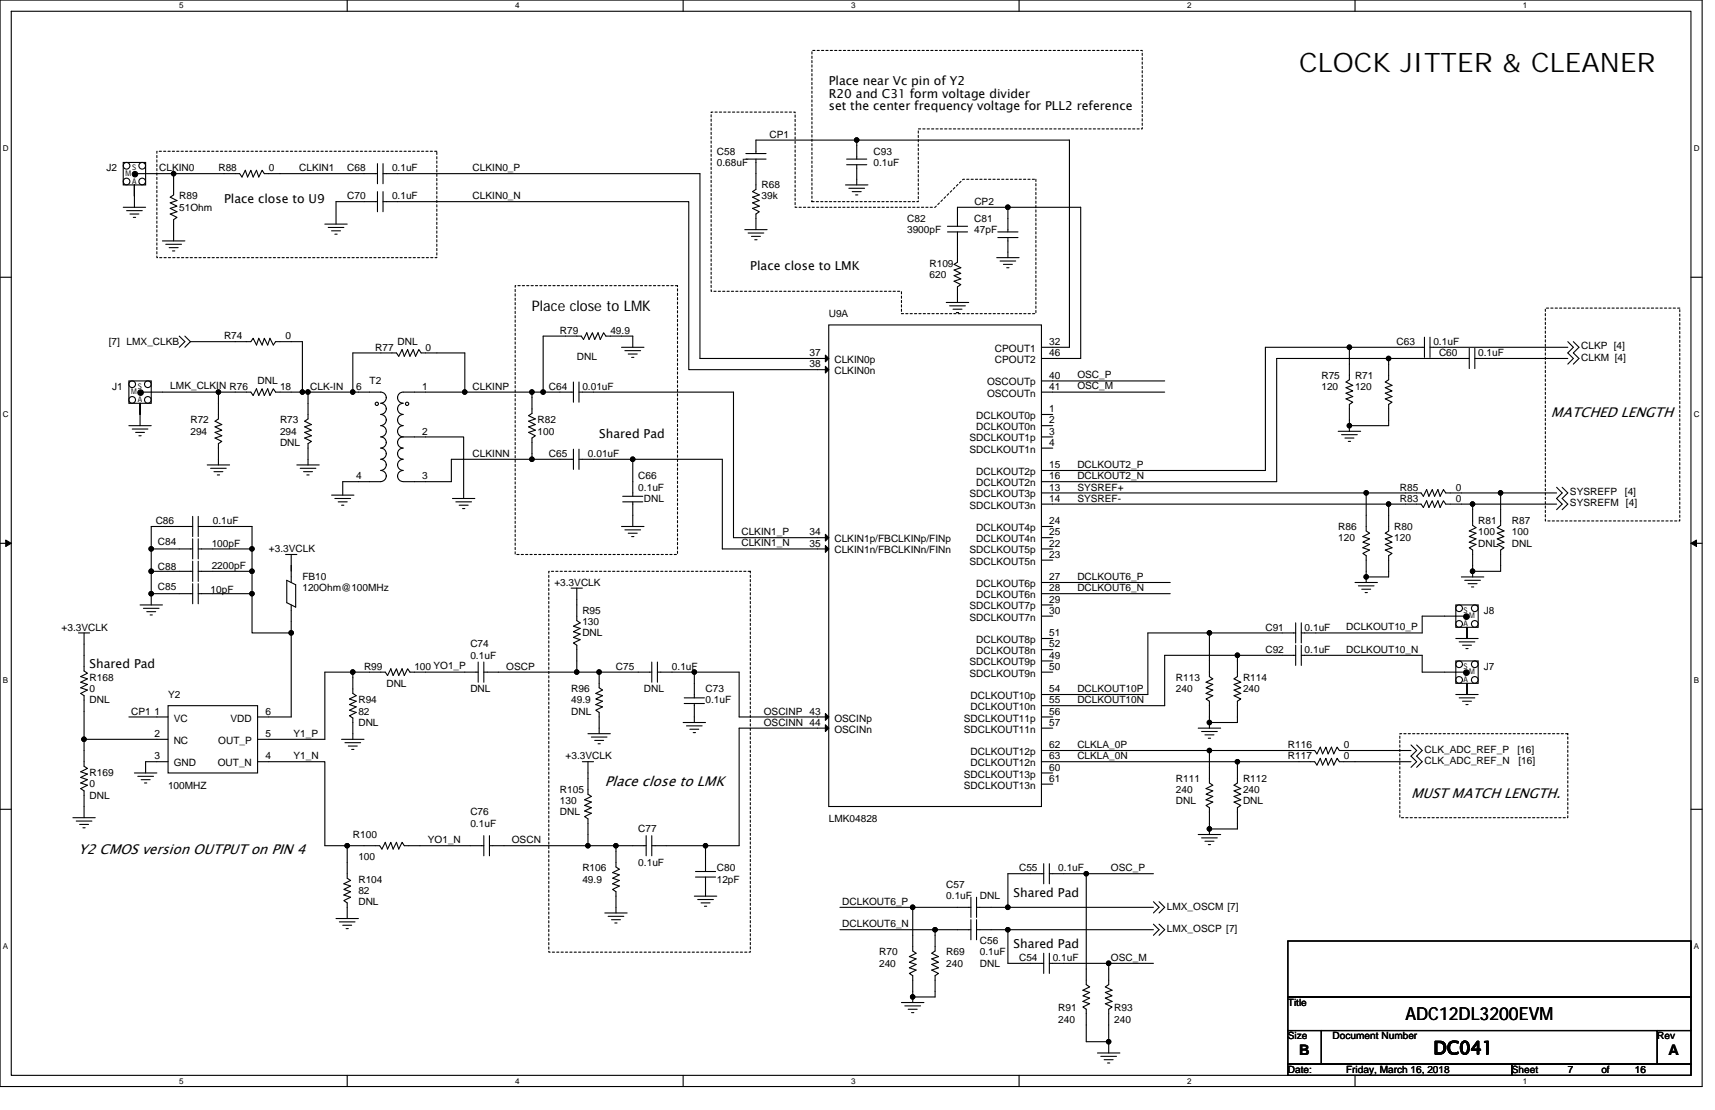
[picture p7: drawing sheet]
<svg xmlns="http://www.w3.org/2000/svg" width="432mm" height="279mm" viewBox="0 0 432 279" stroke-linecap="round" stroke-linejoin="round" font-family="sans-serif">
<path d="M0 0h428.6v273.5h-428.6zM2.8 2.8h422.9v267.9h-422.9z" fill="none" stroke="#000" stroke-width=".28"/>
<g fill="#fff">
<path d="M45.1 .3h1.1v2.3h-1.1z"/>
<path d="M45.1 271h1.1v2.2h-1.1z"/>
</g>
<path d="M87.4 0v2.8M87.4 270.7v2.8" fill="none" stroke="#000" stroke-width=".28"/>
<g fill="#fff">
<path d="M129.7 .3h1.1v2.3h-1.1z"/>
<path d="M129.7 271h1.1v2.2h-1.1z"/>
</g>
<path d="M172 0v2.8M172 270.7v2.8" fill="none" stroke="#000" stroke-width=".28"/>
<g fill="#fff">
<path d="M214.3 .3h1.1v2.3h-1.1z"/>
<path d="M214.3 271h1.1v2.2h-1.1z"/>
</g>
<path d="M256.6 0v2.8M256.6 270.7v2.8" fill="none" stroke="#000" stroke-width=".28"/>
<g fill="#fff">
<path d="M298.9 .3h1.1v2.3h-1.1z"/>
<path d="M298.9 271h1.1v2.2h-1.1z"/>
</g>
<path d="M341.2 0v2.8M341.2 270.7v2.8" fill="none" stroke="#000" stroke-width=".28"/>
<g fill="#fff">
<path d="M383.5 .3h1.1v2.3h-1.1z"/>
<path d="M383.5 271h1.1v2.2h-1.1z"/>
<path d="M.7 36.3h1.5v2.3h-1.5z"/>
<path d="M426.5 36.3h1.4v2.3h-1.4z"/>
<path d="M.7 103.3h1.5v2.2h-1.5z"/>
<path d="M426.5 103.3h1.4v2.2h-1.4z"/>
</g>
<path d="M0 69.8h2.8M425.7 69.8h2.9" fill="none" stroke="#000" stroke-width=".28"/>
<g fill="#fff">
<path d="M.7 170.2h1.4v2.3h-1.4z"/>
<path d="M426.5 170.2h1.3v2.3h-1.3z"/>
</g>
<path d="M0 136.8h2.8M425.7 136.8h2.9" fill="none" stroke="#000" stroke-width=".28"/>
<path d="M1.4 135.9l1.4 .9-1.4 .8zM425.7 136.8l1.4-.9v1.7z" fill="#000" stroke="#000" stroke-width=".25"/>
<g fill="#fff">
<path d="M.7 237.2h1.4v2.2h-1.4z"/>
<path d="M426.4 237.2h1.4v2.2h-1.4z"/>
</g>
<g fill="none" stroke="#000" stroke-width=".28">
<path d="M187.8 38.7h5.1M215.7 35.3h53.6v52.1h-7.1M215.7 35.3h-25.4v3.4M215.7 35.3v4.7M31 52.2h5.7M31 40.9h5.7v5.6h-5.7zM31.9 53h3.9M32.7 53.9h2.3M33.6 54.7h.5M33.8 46.5v5.7M34.7 43.7h9M43.7 43.7v5.4l-.8 .5 1.7 .9-1.7 .6 1.7 .8-1.7 .6 1.7 .8-1.7 .6 1.7 .8-.9 .6v5.3"/>
<path d="M81.8 56.4h5.6M82.6 57.3h4M83.5 58.1h2.2M84.3 58.9h.6M95 48.2v5.1M95 50.8h-10.4v5.6M95 41.2v5M95 43.7h-28.5l-.5-.8-.8 1.7-.6-1.7-.9 1.7-.5-1.7-.9 1.7-.5-1.7-.9 1.7-.6-.9h-16.6M96.4 50.8h77v42.2h35.3M96.4 48.2v5.1M96.4 43.7h79.8v46.5h32.5M96.4 41.2v5"/>
<path d="M187.5 57.8h5.6M187.8 40h5.1M188.4 58.7h3.9M189.2 59.5h2.3M190.3 40v7.7l-.8 .5 1.7 .9-1.7 .5 1.7 .9-1.7 .6 1.7 .8-1.7 .6 1.7 .8-.9 .6v3.9M212.9 46.5h5.6M213.2 41.5h5M213.2 40h5M213.7 47.4h4M214.6 48.2h2.2M215.4 49.1h.6M215.7 41.5v5"/>
<path d="M238.5 58.4h5.1M238.5 57h5.1M241.1 58.4v7.6l-.9 .5 1.7 .9-1.7 .6 1.7 .8-1.7 .6 1.7 .8-1.7 .6 1.7 .8-.8 .6v3.9M251.2 59.8h5.1M251.2 58.4h5.1M253.8 52.2h18.3v38h-9.9M253.8 59.8v5.1M253.8 52.2h-12.7v4.8M253.8 52.2v6.2M40.9 60.6h5.6M41.7 61.5h4M42.6 62.3h2.3"/>
<path d="M43.4 63.2h.6M190 60.3h.6M238.3 76.1h5.6M239.1 77h4M239.9 77.8h2.3M240.8 78.7h.6M251 64.9h5.6M251.8 65.7h3.9M252.6 66.5h2.3M253.5 67.4h.5M32.4 95.9h5.7v5.6h-5.7zM36.1 98.7h18.9"/>
<path d="M45.1 84.6l1.4 1.4-1.4 1.4M46.5 84.6l1.4 1.4M47.9 86l-1.4 1.4M47.9 86h15.3l.5-.8 .9 1.6 .6-1.6 .8 1.6 .5-1.6 .9 1.6 .6-1.6 .8 1.6 .6-.8h6.7v12.7M55 98.7v6.8l-.9 .5 1.7 .9-1.7 .5 1.7 .9-1.7 .5 1.7 .9-1.7 .6 1.7 .8-.8 .6v5.3M55 98.7h8.2l.5 .8 .9-1.6 .6 1.6 .8-1.6 .5 1.6 .9-1.6 .6 1.6 .8-1.6 .6 .8h6.7M76.1 98.7h1.5M77.6 98.7v6.8l-.9 .5 1.7 .9-1.7 .5 1.7 .9-1.7 .5 1.7 .9-1.7 .6 1.7 .8-.8 .6v5.3M77.6 98.7h11.2M88.8 98.7v-9.9h11l.6 .9 .8-1.7 .6 1.7 .8-1.7 .6 1.7 .9-1.7 .5 1.7 .9-1.7 .5 .8h11v9.9M88.8 98.7h7.1a1.4 1.4 0 0 1 1.4 1.4 1.42 1.42 0 0 1-1.4 1.4M101.5 98.7a1.38 1.38 0 0 0-1.4 1.4 1.4 1.4 0 0 0 1.4 1.4"/>
<path d="M101.5 98.7h15.5M117 98.7h16.9M133.9 98.7v5.4l-.8 .5 1.7 .9-1.7 .5 1.7 .9-1.7 .5 1.7 .9-1.7 .5 1.7 .9-.9 .6v5.3h10.5M133.9 98.7h2.9M144.4 96.2v5M144.4 98.7h-7.6M145.8 98.7h38.9v36.6h24M145.8 96.2v5M156.5 87.4h5.6M157.3 88.3h4M158.2 89.1h2.2M159 90h.6"/>
<path d="M159.3 87.4v-2.8h-6.8l-.5-.8-.9 1.6-.5-1.6-.9 1.6-.5-1.6-.9 1.6-.6-1.6-.8 1.6-.6-.8h-9.5v14.1M208.7 81.8h53.5v121.2h-53.5zM262.2 95.9h31M262.2 98.7h31M339.7 87.4v8.2l-.8 .6 1.7 .8-1.7 .6 1.7 .8-1.7 .6 1.7 .8-1.7 .6 1.7 .8-.9 .6v5.3M339.7 87.4h18.9M339.7 87.4h-21.1v31h-56.4M349.6 90.2v5.4l-.8 .6 1.7 .8-1.7 .6 1.7 .8-1.7 .6 1.7 .8-1.7 .6 1.7 .8-.9 .6v5.3h-9.9M349.6 90.2h-28.2v31h-59.2M349.6 90.2h20.3M358.6 84.9v5.1M360 84.9v5.1"/>
<path d="M369.9 87.7v5.1M371.3 87.7v5.1M394.7 86l1.4 1.4-1.4 1.4 1.4 1.4-1.4 1.5M394.7 87.4h-34.7M394.7 90.2h-23.4M396.1 86l1.5 1.4-1.5 1.4 1.5 1.4-1.5 1.5M32.4 107.1h5.7M33.3 108h3.9M34.1 108.8h2.3M35 109.7h.5M35.3 101.5v5.6M52.2 117h5.6"/>
<path d="M53 117.9h4M53.9 118.7h2.2M54.7 119.5h.6M74.7 117h5.7M75.6 117.9h3.9M76.4 118.7h2.3M77.3 119.5h.5M95.9 115.6a1.4 1.4 0 0 1 1.4 1.4 1.47 1.47 0 0 1-1.4 1.4 1.4 1.4 0 0 1 1.4 1.4 1.47 1.47 0 0 1-1.4 1.4h-9.6v3.4M95.9 101.5a1.4 1.4 0 0 1 1.4 1.4 1.44 1.44 0 0 1-1.4 1.4 1.43 1.43 0 0 1 1.4 1.4 1.44 1.44 0 0 1-1.4 1.4 1.42 1.42 0 0 1 1.4 1.4 1.42 1.42 0 0 1-1.4 1.5 1.45 1.45 0 0 1 1.4 1.4 1.42 1.42 0 0 1-1.4 1.4 1.45 1.45 0 0 1 1.4 1.4 1.42 1.42 0 0 1-1.4 1.4M101.5 115.6a1.38 1.38 0 0 0-1.4 1.4 1.4 1.4 0 0 0 1.4 1.4 1.41 1.41 0 0 0-1.4 1.4 1.4 1.4 0 0 0 1.4 1.4M101.5 101.5a1.38 1.38 0 0 0-1.4 1.4 1.4 1.4 0 0 0 1.4 1.4 1.41 1.41 0 0 0-1.4 1.4 1.4 1.4 0 0 0 1.4 1.4 1.42 1.42 0 0 0-1.4 1.4 1.42 1.42 0 0 0 1.4 1.5 1.42 1.42 0 0 0-1.4 1.4 1.4 1.4 0 0 0 1.4 1.4 1.42 1.42 0 0 0-1.4 1.4 1.4 1.4 0 0 0 1.4 1.4M101.5 110h15.2v15.5"/>
<path d="M133.9 115.6h-20.3v5.6h-12.1M144.4 113.1v5.1M145.8 115.6h13.5M145.8 113.1v5.1M159.3 115.6v9.3M159.3 115.6h22.6v22.6h26.8M262.2 104.3h2.8M262.2 107.1h2.8M262.2 110h2.8M262.2 112.8h2.8M336.9 108.6h5.7M337.8 109.4h3.9"/>
<path d="M338.6 110.3h2.3M339.5 111.1h.5M339.7 107.1v1.5M38.1 138.2v5.6h10.4M48.5 135.6v5.1M48.5 130v5.1M48.5 132.5h-10.4v5.7h10.4M49.9 138.2h13.6M49.9 135.6v5.1M49.9 132.5h13.6v5.7M49.9 130v5.1M63.5 138.2v5.6"/>
<path d="M71.9 139.6h2.8M73.3 139.6v2.8M83.5 124.6h5.6M84.3 125.5h4M85.2 126.3h2.2M86 127.2h.6M113.9 125.5h5.6M114.8 126.3h3.9M115.6 127.2h2.3M116.5 128h.5M156.5 132.5h5.6M156.8 124.9h5"/>
<path d="M156.8 126.3h5M157.3 133.4h4M158.2 134.2h2.2M159 135.1h.6M159.3 126.3v6.2M262.2 126.9h87.4M262.2 124.1h81.8M262.2 132.5h2.8M262.2 135.3h2.8M262.2 138.2h2.8M344 124.1v9.5l.8 .6-1.7 .9 1.7 .5-1.7 .9 1.7 .5-1.7 .9 1.7 .6-1.7 .8 .9 .6v5.3M344 124.1h13.8l.6 .8 .8-1.7 .6 1.7 .8-1.7 .6 1.7 .8-1.7 .6 1.7 .8-1.7 .6 .9h13.8v8.1"/>
<path d="M349.6 126.9v6.7l-.8 .6 1.7 .9-1.7 .5 1.7 .9-1.7 .5 1.7 .9-1.7 .6 1.7 .8-.9 .6v5.3h-5.6M370.8 126.9h21.1M370.8 126.9h-6.8l-.6-.9-.8 1.7-.6-1.7-.8 1.7-.6-1.7-.8 1.7-.6-1.7-.8 1.7-.6-.8h-8.2M370.8 126.9v5.3l.8 .6-1.7 .8 1.7 .6-1.7 .9 1.7 .5-1.7 .9 1.7 .5-1.7 .9 .9 .6v5.3M377.8 124.1h14.1M377.8 132.2l-.8 .6 1.7 .8-1.7 .6 1.7 .9-1.7 .5 1.7 .9-1.7 .5 1.7 .9-.9 .6M377.8 138.5v5.3h-7M391.9 122.7l1.4 1.4-1.4 1.4 1.4 1.4-1.4 1.4M393.3 122.7l1.4 1.4-1.4 1.4 1.4 1.4-1.4 1.4M19.7 159.3h2.9M21.2 159.3v9.6l.8 .6-1.7 .8 1.7 .6-1.7 .8 1.7 .6-1.7 .8 1.7 .6-1.7 .8 .9 .6v11M35.3 152.3h5.6"/>
<path d="M36.1 153.1h3.9M37 154h2.2M37.8 154.8h.6M38.1 149.4v2.9M38.1 143.8v5.6h10.4M48.5 141.3v5M48.5 146.9v5.1M49.9 141.3v5M49.9 149.4h13.6M49.9 146.9v5.1M63.5 143.8h-13.6M63.5 149.4v9.9h9.8v21.2h-8.4"/>
<path d="M63.5 143.8v5.6M72.2 146.1l2.2 1.1v5.6l-2.2-1.1zM73.3 142.4v1.4M73.3 142.4v4.2M73.3 152.3v7M143.8 148h2.8M145.2 148v8.2l.9 .6-1.7 .8 1.7 .6-1.7 .8 1.7 .6-1.7 .8 1.7 .6-1.7 .8 .8 .6v6.8M262.2 146.6h32.4M262.2 149.4h32.4M262.2 141h2.8M262.2 152.3h2.8M262.2 155.1h2.8"/>
<path d="M304.5 159.3h-15.5v15.5h-26.8M304.5 159.3v11l.9 .6-1.7 .8 1.7 .6-1.7 .8 1.7 .6-1.7 .8 1.7 .6-1.7 .8 .8 .6v5.4M326.2 156.8v5M326.2 159.3h-21.7M327.6 156.8v5M341.2 146.6h5.6M342 147.5h3.9M342.9 148.3h2.2M343.7 149.2h.6M344 145.2v1.4M366.5 152.3h5.7v5.6h-5.7zM367.9 145.2h5.7"/>
<path d="M368.5 155.1h-10.4v4.2h-30.5M368.8 146.1h3.9M369.4 157.9v2.8M369.6 146.9h2.3M370.5 147.7h.6M370.8 143.8v1.4M42.3 177.6h22.6v17h-22.6zM88.8 169.2h8.2l.6 .8 .8-1.7 .6 1.7 .8-1.7 .6 1.7 .8-1.7 .6 1.7 .8-1.7 .6 .9h17.2M120.4 166.6v5.1M121.8 166.6v5.1M121.8 169.2h23.4M145.2 169.2h5.7"/>
<path d="M150.9 169.2h13.2M150.9 169.2v3.9l.8 .6-1.7 .8 1.7 .6-1.7 .8 1.7 .6-1.7 .9 1.7 .5-1.7 .9 .9 .5v5.4M164.1 166.6v5.1M165.5 166.6v5.1M172.3 175.7h5.1M172.3 177.1h5.1M174.8 177.1v4.8M174.8 169.2h-9.3M174.8 169.2v6.5M174.8 169.2h11.3v11.3h22.6M262.2 160.7h2.8M262.2 163.5h2.8"/>
<path d="M262.2 166.4h2.8M262.2 169.2h2.8M311.6 165v5.3l-.9 .6 1.7 .8-1.7 .6 1.7 .8-1.7 .6 1.7 .8-1.7 .6 1.7 .8-.8 .6v5.4h-7.1M311.6 165h14.6M311.6 165h-18.4v12.6h-31M326.2 162.4v5.1M327.6 165h30.5v4.2h10.4M327.6 162.4v5.1M366.5 174.8h5.7M366.5 160.7h5.7M366.5 166.4h5.7v5.6h-5.7zM367.4 175.7h3.9"/>
<path d="M367.4 161.6h3.9M368.2 176.5h2.3M368.2 162.4h2.3M369.1 177.4h.5M369.1 163.3h.5M369.4 172v2.8M21.2 186.1h21.1M21.2 186.1v6.8l.8 .5-1.7 .9 1.7 .5-1.7 .9 1.7 .6-1.7 .8 1.7 .6-1.7 .8 .9 .6v6.7M32.4 180.5h9.9M33.8 194.6h5.7M34.7 195.4h4M35.5 196.3h2.3"/>
<path d="M36.4 197.1h.6M42.3 191.7h-5.6v2.9M64.9 191.7h16.9v21.2h5.6M86 186.1h5.7M86.8 186.9h4M87.7 187.8h2.3M88.5 188.6h.6M88.8 186.1v-5.4l-.8-.5 1.7-.9-1.7-.5 1.7-.9-1.7-.5 1.7-.9-1.7-.6 1.7-.8-.9-.6v-5.3h-7v16.9h-16.9M146.6 191.7h2.8M148 191.7v8.2l.9 .6-1.7 .8 1.7 .6-1.7 .8 1.7 .6-1.7 .8 1.7 .6-1.7 .8 .8 .6v6.8M148 184.7h5.7M148.9 185.5h3.9"/>
<path d="M149.7 186.4h2.3M150.6 187.2h.5M172 181.9h5.6M172.8 182.7h4M173.7 183.6h2.2M174.5 184.4h.6M208.7 183.3h-22.6v29.6h-8.5M262.2 188.9h42.3M262.2 191.7h49.4M262.2 180.5h2.8M262.2 183.3h2.8M262.2 194.6h2.8"/>
<path d="M262.2 197.4h2.8M301.7 183.3h5.6M302.5 184.1h4M303.4 185h2.2M304.2 185.8h.6M304.5 188.9v8.2l.9 .6-1.7 .8 1.7 .6-1.7 .8 1.7 .6-1.7 .8 1.7 .6-1.7 .8 .8 .6v5.4h7.1v-5.4l.8-.6-1.7-.8 1.7-.6-1.7-.8 1.7-.6-1.7-.8 1.7-.6-1.7-.8 .9-.6v-5.4M304.5 188.9h26.5l.6 .9 .8-1.7 .6 1.7 .8-1.7 .6 1.7 .8-1.7 .6 1.7 .9-1.7 .5 .8h18.1M304.5 181.9v1.4M311.6 191.7h19.4l.6 .9 .8-1.7 .6 1.7 .8-1.7 .6 1.7 .8-1.7 .6 1.7 .9-1.7 .5 .8h18.1M355.3 187.5l1.4 1.4-1.4 1.4 1.4 1.4-1.4 1.4M356.7 187.5l1.4 1.4-1.4 1.4 1.4 1.4-1.4 1.4M0 203.7h2.8"/>
<path d="M18.4 205.8h5.6M19.2 206.7h3.9M20 207.5h2.3M20.9 208.4h.5M87.4 212.9h8.2l.6 .8 .8-1.7 .6 1.7 .8-1.7 .6 1.7 .8-1.7 .6 1.7 .8-1.7 .6 .9h20M87.4 212.9v8.2l.9 .5-1.7 .9 1.7 .5-1.7 .9 1.7 .6-1.7 .8 1.7 .5-1.7 .9 .8 .6v3.9M121.8 210.4v5M123.2 210.4v5M123.2 212.9h24.8M148 212.9h7.1M155.1 212.9v5.3l.8 .6-1.7 .8 1.7 .6-1.7 .9 1.7 .5-1.7 .9 1.7 .5-1.7 .9 .9 .6v5.3M155.1 212.9h7.6"/>
<path d="M162.7 210.4v5M164.1 210.4v5M164.1 212.9h13.5M175.1 219.4h5.1M177.6 212.9v6.5M262.8 217.4v5.1M262.8 219.9h-9v8.5M264.2 219.9h9.3M264.2 217.4v5.1M273.5 219.9v27.9l.8 .6-1.7 .9 1.7 .5-1.7 .9 1.7 .5-1.7 .9 1.7 .5-1.7 .9 .9 .5v8.2h5.6M273.5 219.9h16.9M301.7 210.1h5.6"/>
<path d="M302.5 210.9h4M303.4 211.8h2.2M304.2 212.6h.6M304.5 208.7v1.4M425.7 203.7h2.9M84.6 231.2h5.6M85.4 232.1h4M86.3 232.9h2.2M87.1 233.7h.6M152.3 229.8h5.6M153.1 230.7h4M154 231.5h2.2"/>
<path d="M154.8 232.3h.6M174.8 225.6h5.7M175.1 220.8h5.1M175.7 226.4h3.9M176.5 227.3h2.3M177.4 228.1h.5M177.6 220.8v4.8M211.5 228.4h18.3M211.5 234h23.9M229.8 228.4v11l.9 .5-1.7 .9 1.7 .6-1.7 .8 1.7 .6-1.7 .8 1.7 .6-1.7 .8 .8 .6v5.4h5.6v-5.4l.9-.6-1.7-.8 1.7-.6-1.7-.8 1.7-.6-1.7-.8 1.7-.6-1.7-.9 .8-.5v-5.4M229.8 228.4h14.7M235.4 234h9.1"/>
<path d="M244.5 225.8v5.1M244.5 231.5v5.1M245.9 228.4h7.9M245.9 234h7.9M245.9 225.8v5.1M245.9 231.5v5.1M253.8 234h36.6M253.8 234v8.5h9M253.8 228.4h36.6M262.8 239.9v5.1M264.2 239.9v5.1M290.4 232.6l1.4 1.4-1.4 1.4"/>
<path d="M290.4 227l1.4 1.4-1.4 1.4M291.8 232.6l1.4 1.4-1.4 1.4M291.8 227l1.4 1.4-1.4 1.4M324.3 236.9h101.4v14.1h-101.4zM227 252.3h5.6M227.8 253.2h4M228.7 254h2.2M229.5 254.9h.6M229.8 251v1.3M264.2 242.5h14.9M279.1 242.5h11.3M279.1 242.5v5.3l-.8 .6 1.7 .9-1.7 .5 1.7 .9-1.7 .5 1.7 .9-1.7 .5 1.7 .9-.9 .5v8.2"/>
<path d="M324.3 251h101.4v8.4h-101.4zM324.3 259.4h8.4v8.5h-8.4zM332.7 259.4h84.6v8.5h-84.6zM417.3 259.4h8.4v8.5h-8.4zM276.3 265h5.7M277.2 265.9h3.9M278 266.7h2.3M278.8 267.6h.6M279.1 262.2v2.8M324.3 267.9h56.3v2.8h-56.3zM380.6 267.9h45.1v2.8h-45.1z"/>
<circle cx="31.9" cy="41.7" r=".84"/>
<circle cx="31.9" cy="45.7" r=".84"/>
<circle cx="35.8" cy="41.7" r=".84"/>
<circle cx="35.8" cy="45.7" r=".84"/>
<circle cx="33.3" cy="96.7" r=".84"/>
<circle cx="37.2" cy="96.7" r=".84"/>
<circle cx="33.3" cy="100.7" r=".84"/>
<circle cx="37.2" cy="100.7" r=".84"/>
<circle cx="94.9" cy="101.7" r=".42"/>
<circle cx="102.5" cy="101.7" r=".42"/>
<circle cx="367.4" cy="153.1" r=".84"/>
<circle cx="367.4" cy="157" r=".84"/>
<circle cx="371.3" cy="157" r=".84"/>
<circle cx="371.3" cy="153.1" r=".84"/>
<circle cx="367.4" cy="167.2" r=".84"/>
<circle cx="367.4" cy="171.1" r=".84"/>
<circle cx="371.3" cy="171.1" r=".84"/>
<circle cx="371.3" cy="167.2" r=".84"/>
</g>
<path d="M204.4 12.7h83.2v19.7h-56.4v18.4h-26.8zM39.5 38.1h70.5v26.8h-70.5zM179 28.2h21.2v24h35.2l7.1-7.1h18.3v33.9h-33.8v-5.7h-48zM129.7 71.9h40.9v67.7h-40.9zM389.1 77.6h33.8v53.5h-33.8zM138.2 143.8h50.7v95.9h-50.7zM352.4 184.7h42.3v21.1h-42.3z" fill="none" stroke="#000" stroke-width=".28" stroke-dasharray=".6 .6"/>
<g fill="#000" stroke="#000" stroke-width=".28">
<path d="M207.8 89.4l.9 .8-.9 .9zM207.8 92.2l.9 .8-.9 .9zM207.8 134.5l.9 .8-.9 .9zM207.8 137.3l.9 .9-.9 .8zM207.8 179.6l.9 .9-.9 .8zM207.8 182.4l.9 .9-.9 .8z"/>
<circle cx="215.7" cy="35.2" r=".55"/>
<circle cx="34" cy="43.8" r=".69"/>
<circle cx="43.7" cy="43.7" r=".55"/>
<circle cx="253.7" cy="52.2" r=".56"/>
<circle cx="35.4" cy="98.8" r=".7"/>
<circle cx="55" cy="98.7" r=".55"/>
<circle cx="76.1" cy="98.7" r=".55"/>
<circle cx="77.5" cy="98.7" r=".55"/>
<circle cx="88.8" cy="98.7" r=".55"/>
<circle cx="117" cy="98.7" r=".55"/>
<circle cx="133.9" cy="98.7" r=".55"/>
<circle cx="136.7" cy="98.7" r=".56"/>
<circle cx="339.7" cy="87.4" r=".56"/>
<circle cx="349.6" cy="90.2" r=".55"/>
<circle cx="133.9" cy="115.6" r=".56"/>
<circle cx="159.3" cy="115.6" r=".56"/>
<circle cx="339.7" cy="107.1" r=".55"/>
<circle cx="38.1" cy="138.2" r=".56"/>
<circle cx="63.4" cy="138.2" r=".55"/>
<circle cx="344" cy="124.1" r=".55"/>
<circle cx="349.6" cy="126.9" r=".55"/>
<circle cx="370.8" cy="126.9" r=".55"/>
<circle cx="377.8" cy="124.1" r=".55"/>
<circle cx="38.1" cy="143.8" r=".57"/>
<circle cx="38.1" cy="149.4" r=".56"/>
<circle cx="63.4" cy="143.8" r=".56"/>
<circle cx="63.4" cy="149.4" r=".55"/>
<circle cx="73.3" cy="159.3" r=".56"/>
<circle cx="304.5" cy="159.3" r=".55"/>
<circle cx="344" cy="145.2" r=".55"/>
<circle cx="369.2" cy="155.2" r=".7"/>
<circle cx="370.7" cy="143.8" r=".56"/>
<circle cx="88.8" cy="169.2" r=".55"/>
<circle cx="145.2" cy="169.2" r=".55"/>
<circle cx="150.8" cy="169.2" r=".56"/>
<circle cx="174.8" cy="169.2" r=".55"/>
<circle cx="311.5" cy="164.9" r=".56"/>
<circle cx="369.2" cy="169.3" r=".7"/>
<circle cx="21.1" cy="186.1" r=".56"/>
<circle cx="304.5" cy="188.9" r=".55"/>
<circle cx="304.5" cy="181.9" r=".55"/>
<circle cx="311.5" cy="191.7" r=".55"/>
<circle cx="87.4" cy="212.9" r=".56"/>
<circle cx="148" cy="212.9" r=".55"/>
<circle cx="155.1" cy="212.9" r=".55"/>
<circle cx="177.6" cy="212.9" r=".55"/>
<circle cx="273.5" cy="219.9" r=".55"/>
<circle cx="304.5" cy="208.6" r=".55"/>
<circle cx="229.8" cy="228.4" r=".56"/>
<circle cx="235.4" cy="234" r=".56"/>
<circle cx="253.7" cy="228.4" r=".56"/>
<circle cx="253.7" cy="234" r=".55"/>
<circle cx="229.8" cy="250.9" r=".55"/>
<circle cx="279.1" cy="242.5" r=".56"/>
<circle cx="279.1" cy="262.2" r=".55"/>
</g>
<text font-size="6.8" x="327.1" y="18.1">CLOCK JITTER &amp; CLEANER</text>
<g font-size="4.5">
<text x="353.8" y="256.9">ADC12DL3200EVM</text>
<text x="360.9" y="265.3">DC041</text>
</g>
<g font-size="3.7">
<text x="133.9" y="78.4">Place close to LMK</text>
<text x="327.1" y="265.6">B</text>
<text x="420.1" y="265.6">A</text>
</g>
<g font-size="3.6">
<text x="390.5" y="104.9">MATCHED LENGTH</text>
<text x="152.3" y="198">Place close to LMK</text>
<text x="355.3" y="200.8">MUST MATCH LENGTH.</text>
<text x="19.7" y="214.9">Y2 CMOS version OUTPUT on PIN 4</text>
</g>
<g font-size="3.1">
<text x="208.7" y="21.5">Place near Vc pin of Y2</text>
<text x="208.7" y="24.6">R20 and C31 form voltage divider</text>
<text x="208.7" y="27.6">set the center frequency voltage for PLL2 reference</text>
<text x="56.4" y="51.1">Place close to U9</text>
<text x="188.9" y="68">Place close to LMK</text>
<text x="150.9" y="110.3">Shared Pad</text>
<text x="22.6" y="168.1">Shared Pad</text>
<text x="255.2" y="225.9">Shared Pad</text>
<text x="255.2" y="238.5">Shared Pad</text>
</g>
<g font-size="2.5">
<text x="193.7" y="34.7">CP1</text>
<text x="180.5" y="38.9">C58</text>
<text x="180.5" y="41.7">0.68uF</text>
<text x="219.9" y="38.9">C93</text>
<text x="219.9" y="41.7">0.1uF</text>
<text x="26.8" y="43.1">J2</text>
<text x="40.1" y="43.1">CLKIN0</text>
<text x="55" y="43.1">R88</text>
<text x="67.7" y="43.1">0</text>
<text x="75.3" y="43.1">CLKIN1</text>
<text x="87.4" y="43.1">C68</text>
<text x="98.7" y="43.1">0.1uF</text>
<text x="119" y="43">CLKIN0_P</text>
<text x="191.7" y="47.4">R68</text>
<text x="45.1" y="50.2">R89</text>
<text x="45.1" y="53">51Ohm</text>
<text x="87.4" y="50.2">C70</text>
<text x="98.7" y="50.2">0.1uF</text>
<text x="119" y="50.1">CLKIN0_N</text>
<text x="191.7" y="50.2">39k</text>
<text x="245.3" y="51.6">CP2</text>
<text x="228.4" y="55.8">C82</text>
<text x="228.4" y="58.7">3900pF</text>
<text x="245.3" y="55.8">C81</text>
<text x="245.3" y="58.7">47pF</text>
<text x="234" y="67.1">R109</text>
<text x="234" y="69.9">620</text>
<text x="208.7" y="79.8">U9A</text>
<text x="27.4" y="86.8">[7] LMX_CLKB</text>
<text x="56.4" y="85.4">R74</text>
<text x="71.9" y="85.4">0</text>
<text x="94.5" y="88.2">R77</text>
<text x="100.1" y="86.8">DNL</text>
<text x="107.1" y="88.2">0</text>
<text x="141" y="84">R79</text>
<text x="153.7" y="84">49.9</text>
<text x="203.9" y="89.6">37</text>
<text x="250.5" y="88.6">CPOUT1</text>
<text x="264.2" y="86.8">32</text>
<text x="264.2" y="89.6">46</text>
<text x="351.6" y="86.8">C63</text>
<text x="360.9" y="86.8">0.1uF</text>
<text x="362.3" y="89.7">C60</text>
<text x="372.2" y="89.7">0.1uF</text>
<text x="398.1" y="88">CLKP [4]</text>
<text x="145.2" y="90.5">DNL</text>
<text x="203.9" y="92.5">38</text>
<text x="210.1" y="91.4">CLKIN0p</text>
<text x="210.1" y="94.2">CLKIN0n</text>
<text x="250.5" y="91.4">CPOUT2</text>
<text x="264.2" y="95.3">40</text>
<text x="271.3" y="95.2">OSC_P</text>
<text x="332.7" y="95.3">R75</text>
<text x="341.2" y="95.3">R71</text>
<text x="398.1" y="90.8">CLKM [4]</text>
<text x="28.2" y="98.1">J1</text>
<text x="42.9" y="98">LMK_CLKIN R76</text>
<text x="64.9" y="96.7">DNL</text>
<text x="70.5" y="98.1">18</text>
<text x="78.1" y="98.1">CLK-IN</text>
<text x="89.7" y="98.1">6</text>
<text x="93" y="96.7">T2</text>
<text x="106.3" y="98.1">1</text>
<text x="119" y="98.1">CLKINP</text>
<text x="138.2" y="98.1">C64</text>
<text x="146.6" y="98.1">0.01uF</text>
<text x="248.5" y="97">OSCOUTp</text>
<text x="248.5" y="99.8">OSCOUTn</text>
<text x="264.2" y="98.1">41</text>
<text x="271.3" y="98">OSC_M</text>
<text x="332.7" y="98.1">120</text>
<text x="341.2" y="98.1">120</text>
<text x="47.9" y="106.6">R72</text>
<text x="70.5" y="106.6">R73</text>
<text x="135.3" y="106.6">R82</text>
<text x="245.8" y="105.5">DCLKOUT0p</text>
<text x="264.2" y="103.7">1</text>
<text x="264.2" y="106.6">2</text>
<text x="47.9" y="109.4">294</text>
<text x="70.5" y="109.4">294</text>
<text x="70.5" y="112.2">DNL</text>
<text x="106.3" y="109.4">2</text>
<text x="135.3" y="109.4">100</text>
<text x="244.1" y="111.1">SDCLKOUT1p</text>
<text x="244.1" y="113.9">SDCLKOUT1n</text>
<text x="245.8" y="108.3">DCLKOUT0n</text>
<text x="264.2" y="109.4">3</text>
<text x="264.2" y="112.2">4</text>
<text x="119" y="115">CLKINN</text>
<text x="138.2" y="115">C65</text>
<text x="148" y="115">0.01uF</text>
<text x="245.8" y="119.6">DCLKOUT2p</text>
<text x="264.2" y="117.8">15</text>
<text x="271.3" y="117.8">DCLKOUT2_P</text>
<text x="89.7" y="120.6">4</text>
<text x="106.3" y="120.6">3</text>
<text x="160.7" y="120.7">C66</text>
<text x="160.7" y="123.5">0.1uF</text>
<text x="244.1" y="125.2">SDCLKOUT3p</text>
<text x="245.8" y="122.4">DCLKOUT2n</text>
<text x="264.2" y="120.7">16</text>
<text x="264.2" y="123.5">13</text>
<text x="271.3" y="120.6">DCLKOUT2_N</text>
<text x="271.3" y="123.5">SYSREF+</text>
<text x="352.4" y="123.5">R85</text>
<text x="366.5" y="123.5">0</text>
<text x="395.3" y="124.6">SYSREFP</text>
<text x="409.1" y="124.6">[4]</text>
<text x="39.2" y="132">C86</text>
<text x="53.6" y="132">0.1uF</text>
<text x="162.1" y="126.3">DNL</text>
<text x="244.1" y="128">SDCLKOUT3n</text>
<text x="264.2" y="131.9">24</text>
<text x="264.2" y="126.3">14</text>
<text x="271.3" y="126.3">SYSREF-</text>
<text x="352.4" y="126.3">R83</text>
<text x="366.5" y="126.3">0</text>
<text x="372.2" y="132">R81</text>
<text x="380.6" y="132">R87</text>
<text x="395.3" y="127.4">SYSREFM</text>
<text x="409.4" y="127.4">[4]</text>
<text x="39.8" y="137.3">C84</text>
<text x="53.3" y="137.6">100pF</text>
<text x="186.7" y="134.7">CLKIN1_P</text>
<text x="186.7" y="137.5">CLKIN1_N</text>
<text x="203.9" y="134.7">34</text>
<text x="203.9" y="137.6">35</text>
<text x="210.1" y="136.5">CLKIN1p/FBCLKINp/FINp</text>
<text x="245.8" y="133.7">DCLKOUT4p</text>
<text x="245.8" y="136.5">DCLKOUT4n</text>
<text x="264.2" y="134.7">25</text>
<text x="264.2" y="137.6">22</text>
<text x="336.9" y="133.4">R86</text>
<text x="336.9" y="136.2">120</text>
<text x="351" y="133.4">R80</text>
<text x="351" y="136.2">120</text>
<text x="372.2" y="134.8">100</text>
<text x="372.2" y="137.6">DNL</text>
<text x="380.6" y="134.8">100</text>
<text x="380.6" y="137.6">DNL</text>
<text x="39.8" y="143.5">C88</text>
<text x="53.3" y="143.2">2200pF</text>
<text x="67.7" y="139">+3.3VCLK</text>
<text x="210.1" y="139.3">CLKIN1n/FBCLKINn/FINn</text>
<text x="244.1" y="139.3">SDCLKOUT5p</text>
<text x="244.1" y="142.1">SDCLKOUT5n</text>
<text x="264.2" y="140.4">23</text>
<text x="39.8" y="148.6">C85</text>
<text x="53" y="149.2">10pF</text>
<text x="76.1" y="148.9">120Ohm@100MHz</text>
<text x="76.1" y="146.1">FB10</text>
<text x="139.6" y="147.5">+3.3VCLK</text>
<text x="245.8" y="147.8">DCLKOUT6p</text>
<text x="264.2" y="146">27</text>
<text x="264.2" y="148.8">28</text>
<text x="271.3" y="145.9">DCLKOUT6_P</text>
<text x="271.3" y="148.8">DCLKOUT6_N</text>
<text x="146.6" y="154.5">R95</text>
<text x="244.1" y="153.4">SDCLKOUT7p</text>
<text x="245.8" y="150.6">DCLKOUT6n</text>
<text x="264.2" y="151.7">29</text>
<text x="264.2" y="154.5">30</text>
<text x="373.6" y="154.5">J8</text>
<text x="15.5" y="158.7">+3.3VCLK</text>
<text x="146.6" y="157.3">130</text>
<text x="146.6" y="160.1">DNL</text>
<text x="244.1" y="156.2">SDCLKOUT7n</text>
<text x="245.8" y="161.9">DCLKOUT8p</text>
<text x="264.2" y="160.1">51</text>
<text x="318.6" y="158.7">C91</text>
<text x="328.5" y="158.7">0.1uF</text>
<text x="338.9" y="158.6">DCLKOUT10_P</text>
<text x="118.4" y="163">C74</text>
<text x="118.4" y="165.8">0.1uF</text>
<text x="244.1" y="167.5">SDCLKOUT9p</text>
<text x="245.8" y="164.7">DCLKOUT8n</text>
<text x="264.2" y="162.9">52</text>
<text x="264.2" y="165.8">49</text>
<text x="318.6" y="164.4">C92</text>
<text x="328.5" y="164.4">0.1uF</text>
<text x="338.9" y="164.3">DCLKOUT10_N</text>
<text x="22.6" y="171.4">R168</text>
<text x="91.7" y="168.6">R99</text>
<text x="97.3" y="172.8">DNL</text>
<text x="104.3" y="168.6">100 YO1_P</text>
<text x="127.5" y="168.6">OSCP</text>
<text x="155.1" y="168.6">C75</text>
<text x="169.2" y="168.6">0.1uF</text>
<text x="244.1" y="170.3">SDCLKOUT9n</text>
<text x="264.2" y="168.6">50</text>
<text x="296.1" y="171.4">R113</text>
<text x="313" y="171.4">R114</text>
<text x="373.6" y="168.6">J7</text>
<text x="22.6" y="174.2">0</text>
<text x="22.6" y="177.1">DNL</text>
<text x="33" y="179.9">CP1</text>
<text x="38.9" y="179.9">1</text>
<text x="42.3" y="175.7">Y2</text>
<text x="66.8" y="179.9">6</text>
<text x="90.2" y="177.1">R94</text>
<text x="90.2" y="179.9">82</text>
<text x="118.4" y="174.2">DNL</text>
<text x="143.8" y="174.2">R96</text>
<text x="143.8" y="177.1">49.9</text>
<text x="143.8" y="179.9">DNL</text>
<text x="162.1" y="174.2">DNL</text>
<text x="177.6" y="174.2">C73</text>
<text x="177.6" y="177.1">0.1uF</text>
<text x="192.3" y="179.9">OSCINP</text>
<text x="203.9" y="179.9">43</text>
<text x="244.4" y="176">DCLKOUT10p</text>
<text x="244.4" y="178.8">DCLKOUT10n</text>
<text x="264.2" y="174.2">54</text>
<text x="264.2" y="177">55</text>
<text x="264.2" y="179.9">56</text>
<text x="271.3" y="177.1">DCLKOUT10N</text>
<text x="271.3" y="174.2">DCLKOUT10P</text>
<text x="296.1" y="174.2">240</text>
<text x="313" y="174.2">240</text>
<text x="38.9" y="185.5">2</text>
<text x="43.7" y="181.6">VC</text>
<text x="58.1" y="181.6">VDD</text>
<text x="66.8" y="185.5">5</text>
<text x="73.9" y="185.4">Y1_P</text>
<text x="90.2" y="182.7">DNL</text>
<text x="192.3" y="182.7">OSCINN 44</text>
<text x="210.1" y="181.6">OSCINp</text>
<text x="210.1" y="184.4">OSCINn</text>
<text x="242.7" y="181.6">SDCLKOUT11p</text>
<text x="242.7" y="184.4">SDCLKOUT11n</text>
<text x="264.2" y="182.7">57</text>
<text x="38.9" y="191.1">3</text>
<text x="43.7" y="187.2">NC</text>
<text x="55" y="187.2">OUT_P</text>
<text x="66.8" y="191.1">4</text>
<text x="73.9" y="191.1">Y1_N</text>
<text x="142.4" y="191.2">+3.3VCLK</text>
<text x="244.4" y="190.1">DCLKOUT12p</text>
<text x="264.2" y="188.3">62</text>
<text x="264.2" y="191.1">63</text>
<text x="271.3" y="188.2">CLKLA_0P</text>
<text x="271.3" y="191.1">CLKLA_0N</text>
<text x="324.3" y="191.2">R117</text>
<text x="324.3" y="188.3">R116</text>
<text x="338.3" y="191.2">0</text>
<text x="338.3" y="188.3">0</text>
<text x="358.6" y="189.5">CLK_ADC_REF_P</text>
<text x="382" y="189.5">[16]</text>
<text x="22.6" y="195.4">R169</text>
<text x="43.7" y="192.9">GND</text>
<text x="54.8" y="192.9">OUT_N</text>
<text x="242.7" y="195.7">SDCLKOUT13p</text>
<text x="244.4" y="192.9">DCLKOUT12n</text>
<text x="264.2" y="194">60</text>
<text x="264.2" y="196.8">61</text>
<text x="296.1" y="196.8">R111</text>
<text x="313" y="196.8">R112</text>
<text x="358.6" y="192.3">CLK_ADC_REF_N</text>
<text x="382.3" y="192.3">[16]</text>
<text x="22.6" y="198.2">0</text>
<text x="22.6" y="201">DNL</text>
<text x="42.3" y="198.5">100MHZ</text>
<text x="141" y="199.6">R105</text>
<text x="141" y="202.4">130</text>
<text x="242.7" y="198.5">SDCLKOUT13n</text>
<text x="296.1" y="199.6">240</text>
<text x="296.1" y="202.4">DNL</text>
<text x="313" y="199.6">240</text>
<text x="313" y="202.4">DNL</text>
<text x="118.4" y="205.3">C76</text>
<text x="118.4" y="208.1">0.1uF</text>
<text x="141" y="205.3">DNL</text>
<text x="160.7" y="209.5">C77</text>
<text x="208.7" y="206.9">LMK04828</text>
<text x="88.8" y="210.9">R100</text>
<text x="107.7" y="212.2">YO1_N</text>
<text x="128.9" y="212.3">OSCN</text>
<text x="90.2" y="216.5">100</text>
<text x="146.6" y="219.4">R106</text>
<text x="160.7" y="218">0.1uF</text>
<text x="180.5" y="219.4">C80</text>
<text x="256.6" y="219.4">C55</text>
<text x="266.4" y="219.4">0.1uF</text>
<text x="279.7" y="219.2">OSC_P</text>
<text x="90.2" y="222.2">R104</text>
<text x="90.2" y="225">82</text>
<text x="90.2" y="227.8">DNL</text>
<text x="146.6" y="222.2">49.9</text>
<text x="180.5" y="222.2">12pF</text>
<text x="212" y="227.7">DCLKOUT6_P</text>
<text x="238.3" y="223.6">C57</text>
<text x="238.3" y="226.4">0.1uF</text>
<text x="246.7" y="226.4">DNL</text>
<text x="212" y="233.3">DCLKOUT6_N</text>
<text x="293.8" y="228.9">LMX_OSCM [7]</text>
<text x="246.7" y="237.7">C56</text>
<text x="293.8" y="234.6">LMX_OSCP [7]</text>
<text x="221.3" y="240.5">R70</text>
<text x="221.3" y="243.3">240</text>
<text x="238.3" y="240.5">R69</text>
<text x="238.3" y="243.3">240</text>
<text x="246.7" y="240.5">0.1uF</text>
<text x="246.7" y="243.3">DNL</text>
<text x="256.6" y="241.9">C54</text>
<text x="265" y="241.9">0.1uF</text>
<text x="279.7" y="241.8">OSC_M</text>
<text x="266.4" y="254.6">R91</text>
<text x="266.4" y="257.4">240</text>
<text x="280.5" y="254.6">R93</text>
<text x="280.5" y="257.4">240</text>
<text x="324.3" y="253.2">Title</text>
<text x="324.3" y="261.6">Size</text>
<text x="335.5" y="261.6">Document Number</text>
<text x="417.3" y="261.6">Rev</text>
<text x="324.3" y="270.1">Date:</text>
<text x="338.9" y="270.1">Friday, March 16, 2018</text>
<text x="380.6" y="270.1">Sheet</text>
<text x="394.7" y="270.1">7</text>
<text x="403.2" y="270.1">of</text>
<text x="411.6" y="270.1">16</text>
</g>
<g font-size="2">
<text x="45.1" y="2.1">5</text>
<text x="129.7" y="2.1">4</text>
<text x="214.3" y="2.1">3</text>
<text x="298.9" y="2.1">2</text>
<text x="383.5" y="2.1">1</text>
<text x=".7" y="38.1">D</text>
<text x="426.5" y="38.1">D</text>
<text x="31.6" y="44.3">M</text>
<text x="33.3" y="42.9">S</text>
<text x="33.3" y="46.2">A</text>
<text x="33" y="99.3">M</text>
<text x="34.7" y="97.9">S</text>
<text x="34.7" y="101.2">A</text>
<text x=".7" y="105.1">C</text>
<text x="426.5" y="105.1">C</text>
<text x="368.5" y="154.2">S</text>
<text x="369.9" y="155.6">M</text>
<text x="368.5" y="157.6">A</text>
<text x=".7" y="172">B</text>
<text x="368.5" y="168.3">S</text>
<text x="368.5" y="171.7">A</text>
<text x="369.9" y="169.7">M</text>
<text x="426.5" y="172">B</text>
<text x=".7" y="239">A</text>
<text x="426.5" y="239">A</text>
<text x="45.1" y="272.8">5</text>
<text x="129.7" y="272.8">4</text>
<text x="214.3" y="272.8">3</text>
<text x="298.9" y="272.8">2</text>
<text x="383.5" y="272.8">1</text>
</g>
</svg>
